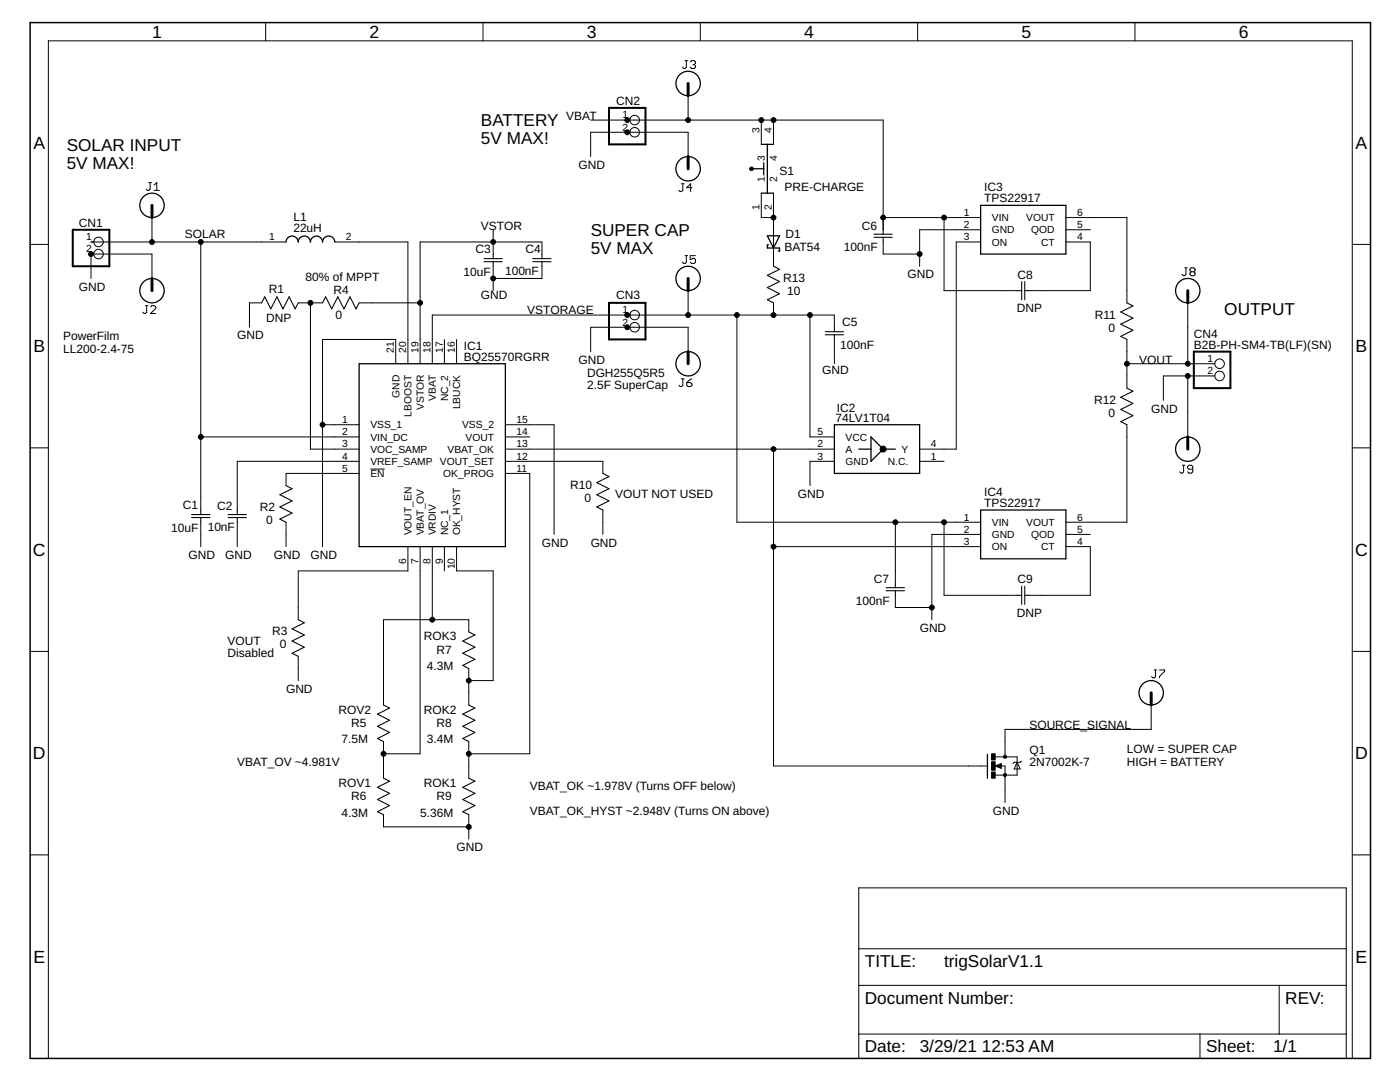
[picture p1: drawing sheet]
<svg xmlns="http://www.w3.org/2000/svg" width="279mm" height="216mm" viewBox="0 0 279 216" stroke-linecap="round" stroke-linejoin="round" font-family="sans-serif">
<g fill="none" stroke="#000" stroke-width=".2">
<path d="M53 4.5v3.6M96.4 4.5v3.6M136.7 12.1h.5M137 12.1v1.3l-.3 .3h-.2l-.3-.3M137.3 19.1v4.9M137.8 12.4l.2-.3h.5l.3 .3v.2l-.3 .3M138.3 12.9h.2M138.5 12.9l.3 .2v.3l-.3 .3h-.5l-.2-.3M139.8 4.5v3.6M183.1 4.5v3.6M226.5 4.5v3.6M29.7 36.4h.5"/>
<path d="M30 36.4v1.3l-.3 .3h-.3l-.2-.3M30.8 38h1M30.8 36.9l.5-.5v1.6M117.9 24h58.4v21.8M117.9 31.2v-4.8h19.4v4.8M136 36.7h.5M136.3 36.7v1.3l-.3 .2h-.3l-.2-.2M138.1 37.4h-1l.7-.7v1.5M151.9 38.5v4.9h2.5M151.9 24v4.8M154.4 24v4.8M154.4 38.5v14.6"/>
<path d="M6 48.8h3.7M18.2 48.3h38.9M18.2 55.6v-4.9h12.1v4.9M30.3 43.4v4.9M40.1 48.3v53.5M66.8 48.3h14.6v24.3M98.4 45.8v4.9M98.4 53.1v4.9M108.2 50.7v-2.4h-24.4v24.3M108.2 53.1v2.5h-9.8M136.7 51h.5M137 51v1.3l-.3 .3h-.2l-.3-.3"/>
<path d="M137.3 58v4.9M138.8 51h-1v.8l.5-.3h.2l.3 .3v.5l-.3 .3h-.5l-.2-.3M176.3 48.3v2.4h7.2M176.3 43.4h19.4M188.4 43.4v14.6h14.6M195.7 48.3h-4.9v41.3h-7.3M195.7 45.8h-12.2v7.3M212.7 48.3h4.9v9.7h-12.2M212.7 43.4h12.2v17M212.7 45.8h4.9M236.4 53.4h.5M236.7 53.4v1.3l-.3 .3h-.2l-.3-.3"/>
<path d="M237.7 54.2l-.2 .3v.2l.2 .3h.6l.2-.3v-.2l-.2-.3M237.7 54.2l-.2-.2v-.3l.2-.3h.6l.2 .3v.3l-.2 .2M237.7 54.2h.6M269.9 48.8h3.6M29 61h.5M29.3 61v1.3l-.3 .2h-.3l-.2-.2M30.1 61.3l.2-.3h.5l.3 .3v.2l-1 1h1M52.2 60.4h-2.4v4.9M59.5 60.4h4.9M62 60.4v29.2h9.7M71.7 60.4h12.1M79 72.6v-4.9h-14.6v41.4"/>
<path d="M88.7 67.7v4.9M91.1 67.7v4.9M117.9 70.2v-4.9h19.4v4.9M136 75.6h.5M136.3 75.6v1.3l-.3 .2h-.3l-.2-.2M137.1 76.3h.7l.3 .3v.3l-.3 .2h-.5l-.2-.2zM138.1 75.6l-1 .7M147.1 62.9v41.3h48.6M154.4 60.4v2.5M161.6 62.9v24.3h4.9M166.5 65.3v-2.4h-80.2v9.7M166.5 67.7v4.9"/>
<path d="M224.9 72.6h17.5M224.9 67.7v9.7M237 60.4v12.2M237 75v12.2M242.4 75h-10.2v4.9M6 89.4h3.7M40.1 87.2h31.6M64.4 84.8h7.3M71.7 92.1h-24.4v9.7M71.7 94.5h-14.6v2.4M73.9 93.6h2.9M100.9 84.8h9.7v21.8"/>
<path d="M100.9 87.2h4.8M100.9 89.6h65.6M100.9 92.1h19.4v2.4M100.9 94.5h4.8v55.9h-12.1M154.4 89.6v63.2h42.5M166.5 92.1h-4.9v4.8M183.5 92.1h4.9M224.9 84.8v19.4h-12.2M236 92.8h.5M236.2 92.8v1.3l-.2 .3h-.3l-.3-.3M238 93.6h-.7l-.3-.2v-.3l.3-.3h.5l.2 .3v1l-.2 .3h-.5l-.3-.3M269.9 89.4h3.6"/>
<path d="M40.1 104.2v4.9M47.3 104.2v4.9M57.1 104.2v4.9M81.4 109.1v4.8h-21.9v9.8M83.8 109.1v41.3h-7.3M86.3 109.1v14.6M88.7 109.1v4.8M91.1 109.1v4.8h7.3v21.9h-4.8M120.3 101.8v4.8M154.4 109.1h41.3M178.7 104.2v12.2M178.7 118.8v2.4h7.3"/>
<path d="M188.4 104.2v14.6h14.6M195.7 106.6h-9.7v17.1M212.7 106.6h4.9M212.7 109.1h4.9v9.7h-12.2M6 130h3.7M59.5 131v4.8M93.6 126.1v-2.4h-17.1v17M93.6 133.4v7.3M230.3 133.7h.6M230.6 133.7v1.3l-.3 .3h-.2l-.3-.3M231.4 133.7h1v.3l-1 1v.3M269.9 130h3.6"/>
<path d="M76.5 148v7.3M93.6 148v7.3M198.6 152.8l1.2-.4v.9zM198.6 151h4.4v3.7h-4.4M199.7 152.8h.9v7.3M203 152.1l.6 1.3h-1.2zM203.9 151.9l-.3 .2h-1.2l-.3 .3M229.7 140.7v4.8h-29.1v5.5M6 170.6h3.7M76.5 162.6v2.4h17.1M93.6 162.6v4.8M171.4 177.2h97.3v34h-97.3z"/>
<path d="M269.9 170.6h3.6M171.4 196.6h97.3M171.4 189.3h97.3M255.3 196.6v9.7M9.7 211.2v-203.1h260.2v203.1M171.4 206.3h97.3M239.5 206.3v4.9"/>
<circle cx="126.7" cy="26.4" r=".95"/>
<circle cx="126.7" cy="24" r=".95"/>
<circle cx="19.7" cy="48.3" r=".95"/>
<circle cx="19.7" cy="50.7" r=".95"/>
<circle cx="126.7" cy="62.9" r=".95"/>
<circle cx="126.7" cy="65.3" r=".95"/>
<circle cx="243.4" cy="75" r=".95"/>
<circle cx="243.4" cy="72.6" r=".95"/>
</g>
<path d="M6 4.5h267.5v206.7h-267.5zM199.7 152.6l-.8 .2 .8 .3v-.3h-.2" fill="none" stroke="#000" stroke-width=".3"/>
<path d="M121.5 21.5h7.3v7.3h-7.3zM14.5 45.8h7.3v7.3h-7.3zM121.5 60.4h7.3v7.3h-7.3zM238.3 70.2h7.3v7.2h-7.3z" fill="none" stroke="#000" stroke-width=".4"/>
<g fill="none" stroke="#000" stroke-width=".25">
<path d="M150.2 33.7h2.2M151.9 28.8h2.5M151.9 38.5h2.5M152.4 32.5v2.4M153.1 28.8v9.7M57.1 48.3a1.22 1.22 0 0 1 1.2-1.2 1.22 1.22 0 0 1 1.2 1.2 1.22 1.22 0 0 1 1.2-1.2 1.22 1.22 0 0 1 1.3 1.2 1.21 1.21 0 0 1 1.2-1.2 1.21 1.21 0 0 1 1.2 1.2 1.22 1.22 0 0 1 1.2-1.2 1.22 1.22 0 0 1 1.2 1.2M153.1 47.1h2.5l-1.2 2.4zM153.4 48.9h-.3v.6h2.5v.6h-.3M195.7 41h17v9.7h-17zM71.7 72.6h29.2v36.5h-29.2zM166.5 84.8h17v9.7h-17zM171.4 89.6h2.4"/>
<path d="M173.8 87.2l2.5 2.4-2.5 2.5zM176.3 89.6h2.4M195.7 101.8h17v9.7h-17zM197.1 150.5v4.8"/>
<circle cx="137.3" cy="16.7" r="2.43"/>
<circle cx="137.3" cy="33.7" r="2.43"/>
<circle cx="30.3" cy="41" r="2.43"/>
<circle cx="30.3" cy="58" r="2.43"/>
<circle cx="137.3" cy="55.6" r="2.43"/>
<circle cx="237" cy="58" r="2.43"/>
<circle cx="137.3" cy="72.6" r="2.43"/>
<circle cx="237" cy="89.6" r="2.43"/>
<circle cx="229.7" cy="138.2" r="2.43"/>
</g>
<g fill="none" stroke="#000" stroke-width=".21">
<path d="M96.6 51.6h3.6M96.6 52.2h3.6M98.4 50.7v.9M98.4 52.2v.9M106.3 51.6h3.7M106.3 52.2h3.7M108.2 50.7v.9M108.2 52.2v.9M154.4 53.1l1.2 .6-2.5 1.2 2.5 1.3-2.5 1.2 2.5 1.2-2.5 1.2 1.3 .6M174.4 46.7h3.7M174.4 47.3h3.7M176.3 45.8v.9"/>
<path d="M176.3 47.3v1M203 58h.9M203.9 56.2v3.6M204.5 56.2v3.6M204.5 58h.9M52.2 60.4l.6-1.2 1.2 2.4 1.3-2.4 1.2 2.4 1.2-2.4 1.2 2.4 .6-1.2M64.4 60.4l.6-1.2 1.2 2.4 1.2-2.4 1.2 2.4 1.2-2.4 1.3 2.4 .6-1.2M164.7 66.2h3.6M164.7 66.8h3.6M166.5 65.3v.9M166.5 66.8v.9M224.9 60.4l1.2 .6-2.4 1.3 2.4 1.2-2.4 1.2 2.4 1.2-2.4 1.2 1.2 .6"/>
<path d="M224.9 77.4l1.2 .7-2.4 1.2 2.4 1.2-2.4 1.2 2.4 1.2-2.4 1.2 1.2 .7M57.1 96.9l1.2 .6-2.4 1.2 2.4 1.2-2.4 1.3 2.4 1.2-2.4 1.2 1.2 .6M120.3 94.5l1.2 .6-2.4 1.2 2.4 1.2-2.4 1.2 2.4 1.2-2.4 1.3 1.2 .6M38.2 102.7h3.7M38.2 103.3h3.7M40.1 101.8v.9M40.1 103.3v.9M45.5 102.7h3.7M45.5 103.3h3.7M47.3 101.8v.9M47.3 103.3v.9M176.8 117.3h3.7"/>
<path d="M176.8 117.9h3.7M178.7 116.4v.9M178.7 117.9v.9M203 118.8h.9M203.9 117v3.6M204.5 117v3.6M204.5 118.8h.9M59.5 123.7l1.2 .6-2.4 1.2 2.4 1.2-2.4 1.2 2.4 1.2-2.4 1.2 1.2 .7M93.6 126.1l1.2 .6-2.4 1.2 2.4 1.2-2.4 1.2 2.4 1.3-2.4 1.2 1.2 .6M76.5 155.3l1.2 .6-2.4 1.2 2.4 1.2-2.4 1.2 2.4 1.2-2.4 1.3 1.2 .6M76.5 140.7l1.2 .6-2.4 1.2 2.4 1.2-2.4 1.2 2.4 1.3-2.4 1.2 1.2 .6M93.6 155.3l1.2 .6-2.4 1.2 2.4 1.2-2.4 1.2 2.4 1.2-2.4 1.3 1.2 .6"/>
<path d="M93.6 140.7l1.2 .6-2.4 1.2 2.4 1.2-2.4 1.2 2.4 1.3-2.4 1.2 1.2 .6"/>
</g>
<g fill="#000" stroke="#000" stroke-width=".2">
<path d="M149.7 33.5l.3-.2a.37 .37 0 0 1 .3 .6 .37 .37 0 0 1-.6 0l-.1-.2h.5l-.1 .1-.4-.1z" fill-rule="evenodd"/>
<path d="M200.3 154.4h.5l.1 .3-.1 .2-.2 .1-.3-.1z" fill-rule="evenodd"/>
<path d="M200.3 150.8h.5l.1 .2-.1 .2h-.5z" fill-rule="evenodd"/>
<circle cx="125.2" cy="26.4" r=".49"/>
<circle cx="125.2" cy="24" r=".49"/>
<circle cx="137.3" cy="24" r=".49"/>
<circle cx="151.9" cy="24" r=".49"/>
<circle cx="154.4" cy="24" r=".49"/>
<circle cx="18.2" cy="50.7" r=".49"/>
<circle cx="30.3" cy="48.3" r=".49"/>
<circle cx="40.1" cy="48.3" r=".49"/>
<circle cx="98.4" cy="48.3" r=".49"/>
<circle cx="98.4" cy="55.6" r=".49"/>
<circle cx="154.4" cy="43.4" r=".49"/>
<circle cx="176.3" cy="43.4" r=".49"/>
<circle cx="183.5" cy="50.7" r=".49"/>
<circle cx="188.4" cy="43.4" r=".49"/>
<circle cx="62" cy="60.4" r=".49"/>
<circle cx="83.8" cy="60.4" r=".49"/>
<circle cx="125.2" cy="65.3" r=".49"/>
<circle cx="125.2" cy="62.9" r=".49"/>
<circle cx="137.3" cy="62.9" r=".49"/>
<circle cx="147.1" cy="62.9" r=".49"/>
<circle cx="154.4" cy="62.9" r=".49"/>
<circle cx="161.6" cy="62.9" r=".49"/>
<circle cx="224.9" cy="72.6" r=".49"/>
<circle cx="237" cy="75" r=".49"/>
<circle cx="237" cy="72.6" r=".49"/>
<circle cx="40.1" cy="87.2" r=".49"/>
<circle cx="64.4" cy="84.8" r=".49"/>
<circle cx="154.4" cy="89.6" r=".49"/>
<circle cx="176.2" cy="89.6" r=".6"/>
<circle cx="154.4" cy="109.1" r=".49"/>
<circle cx="178.7" cy="104.2" r=".49"/>
<circle cx="188.4" cy="104.2" r=".49"/>
<circle cx="86.3" cy="123.7" r=".49"/>
<circle cx="93.6" cy="135.8" r=".49"/>
<circle cx="186" cy="121.2" r=".49"/>
<circle cx="76.5" cy="150.4" r=".49"/>
<circle cx="93.6" cy="150.4" r=".49"/>
<circle cx="93.6" cy="165" r=".49"/>
</g>
<path d="M197.9 154.1h.7v1.2h-.7zM197.9 150.4h.7v1.2h-.7zM197.9 152h.7v1.7h-.7z" fill="#000" stroke="#000" stroke-width=".2"/>
<path d="M137.3 16.7v2.4M137.3 31.2v2.5M30.3 41v2.4M30.3 55.6v2.4M137.3 55.6v2.4M237 58v2.4M137.3 70.2v2.4M237 87.2v2.4M229.7 138.2v2.5" fill="none" stroke="#000" stroke-width=".59"/>
<g font-size="3.5">
<text x="30.4" y="7.6">1</text>
<text x="73.7" y="7.6">2</text>
<text x="117.1" y="7.6">3</text>
<text x="160.5" y="7.6">4</text>
<text x="203.8" y="7.6">5</text>
<text x="247.2" y="7.6">6</text>
<text x="6.7" y="29.7">A</text>
<text x="270.5" y="29.7">A</text>
<text x="6.7" y="70.3">B</text>
<text x="270.5" y="70.3">B</text>
<text x="6.6" y="110.9">C</text>
<text x="270.4" y="110.9">C</text>
<text x="6.6" y="151.5">D</text>
<text x="270.4" y="151.5">D</text>
<text x="6.7" y="192.1">E</text>
<text x="270.5" y="192.1">E</text>
</g>
<g font-size="3.4">
<text x="96" y="25.2">BATTERY</text>
<text x="96" y="28.8">5V MAX!</text>
<text x="13.3" y="30">SOLAR INPUT</text>
<text x="13.3" y="33.7">5V MAX!</text>
<text x="117.9" y="47.1">SUPER CAP</text>
<text x="117.9" y="50.7">5V MAX</text>
<text x="244.3" y="62.9">OUTPUT</text>
<text x="172.6" y="193">TITLE:</text>
<text x="188.4" y="193">trigSolarV1.1</text>
<text x="172.6" y="200.3">Document Number:</text>
<text x="256.5" y="200.3">REV:</text>
<text x="172.6" y="210">Date:</text>
<text x="183.5" y="210">3/29/21</text>
<text x="195.9" y="210">12:53 AM</text>
<text x="240.7" y="210">Sheet:</text>
<text x="254.1" y="210">1/1</text>
</g>
<g font-size="2.4">
<text x="113" y="24">VBAT</text>
<text x="123" y="20.9">CN2</text>
<text x="115.4" y="33.7">GND</text>
<text x="155.6" y="35">S1</text>
<text x="156.5" y="38.1">PRE-CHARGE</text>
<text x="196.4" y="40.4">TPS22917</text>
<text x="196.4" y="38.2">IC3</text>
<text x="15.7" y="45.2">CN1</text>
<text x="36.9" y="47.5">SOLAR</text>
<text x="58.5" y="46.2">22uH</text>
<text x="58.5" y="44">L1</text>
<text x="96" y="45.8">VSTOR</text>
<text x="156.8" y="47.4">D1</text>
<text x="172" y="45.9">C6</text>
<text x="94.9" y="50.5">C3</text>
<text x="104.8" y="50.5">C4</text>
<text x="156.5" y="50.1">BAT54</text>
<text x="168.4" y="50.2">100nF</text>
<text x="15.7" y="58">GND</text>
<text x="53.7" y="58.5">R1</text>
<text x="61" y="56.1">80% of MPPT</text>
<text x="66.5" y="58.8">R4</text>
<text x="92.5" y="55">10uF</text>
<text x="96" y="59.7">GND</text>
<text x="100.8" y="54.8">100nF</text>
<text x="123" y="59.6">CN3</text>
<text x="156.3" y="56.3">R13</text>
<text x="157.1" y="58.9">10</text>
<text x="181.1" y="55.6">GND</text>
<text x="203.1" y="55.6">C8</text>
<text x="53.1" y="64.2">DNP</text>
<text x="67" y="63.7">0</text>
<text x="105.2" y="62.6">VSTORAGE</text>
<text x="168.1" y="65.1">C5</text>
<text x="202.9" y="62.3">DNP</text>
<text x="218.5" y="63.6">R11</text>
<text x="12.6" y="67.8">PowerFilm</text>
<text x="12.6" y="70.4">LL200-2.4-75</text>
<text x="47.4" y="67.7">GND</text>
<text x="92.6" y="72">BQ25570RGRR</text>
<text x="92.6" y="69.8">IC1</text>
<text x="167.7" y="69.6">100nF</text>
<text x="221.2" y="66.2">0</text>
<text x="238.3" y="69.7">B2B-PH-SM4-TB(LF)(SN)</text>
<text x="238.3" y="67.4">CN4</text>
<text x="115.4" y="72.6">GND</text>
<text x="117.2" y="75.1">DGH255Q5R5</text>
<text x="117.2" y="77.7">2.5F SuperCap</text>
<text x="164.1" y="74.5">GND</text>
<text x="227.3" y="72.6">VOUT</text>
<text x="167" y="82.2">IC2</text>
<text x="218.3" y="80.6">R12</text>
<text x="221.2" y="83.2">0</text>
<text x="229.8" y="82.3">GND</text>
<text x="166.8" y="84.1">74LV1T04</text>
<text x="36.5" y="101.6">C1</text>
<text x="43.3" y="101.8">C2</text>
<text x="51.9" y="102">R2</text>
<text x="113.8" y="97.6">R10</text>
<text x="116.6" y="100.2">0</text>
<text x="122.7" y="99.3">VOUT NOT USED</text>
<text x="159.2" y="99.3">GND</text>
<text x="196.4" y="101.2">TPS22917</text>
<text x="196.4" y="99">IC4</text>
<text x="34.1" y="106.1">10uF</text>
<text x="41.4" y="105.9">10nF</text>
<text x="53.1" y="104.6">0</text>
<text x="37.6" y="111.5">GND</text>
<text x="44.9" y="111.5">GND</text>
<text x="54.7" y="111.5">GND</text>
<text x="61.9" y="111.5">GND</text>
<text x="108.2" y="109.1">GND</text>
<text x="117.9" y="109.1">GND</text>
<text x="174.4" y="116.4">C7</text>
<text x="203.1" y="116.4">C9</text>
<text x="170.8" y="120.7">100nF</text>
<text x="202.9" y="123.1">DNP</text>
<text x="45.4" y="128.6">VOUT</text>
<text x="45.4" y="131.2">Disabled</text>
<text x="54.3" y="126.8">R3</text>
<text x="55.8" y="129.4">0</text>
<text x="84.6" y="127.8">ROK3</text>
<text x="87.1" y="130.4">R7</text>
<text x="183.5" y="126.1">GND</text>
<text x="85.2" y="133.8">4.3M</text>
<text x="57.1" y="138.2">GND</text>
<text x="67.6" y="142.4">ROV2</text>
<text x="84.6" y="142.4">ROK2</text>
<text x="68.1" y="148.4">7.5M</text>
<text x="70.1" y="145">R5</text>
<text x="85.2" y="148.4">3.4M</text>
<text x="87.1" y="145">R8</text>
<text x="205.4" y="145.5">SOURCE_SIGNAL</text>
<text x="47.4" y="152.8">VBAT_OV ~4.981V</text>
<text x="205.4" y="152.8">2N7002K-7</text>
<text x="205.4" y="150.4">Q1</text>
<text x="224.9" y="150.3">LOW = SUPER CAP</text>
<text x="224.9" y="152.8">HIGH = BATTERY</text>
<text x="67.6" y="157">ROV1</text>
<text x="70.1" y="159.6">R6</text>
<text x="84.6" y="157">ROK1</text>
<text x="87.1" y="159.6">R9</text>
<text x="105.7" y="157.7">VBAT_OK ~1.978V (Turns OFF below)</text>
<text x="68.1" y="162.9">4.3M</text>
<text x="83.8" y="162.9">5.36M</text>
<text x="105.7" y="162.6">VBAT_OK_HYST ~2.948V (Turns ON above)</text>
<text x="198.1" y="162.6">GND</text>
<text x="91.1" y="169.9">GND</text>
</g>
<g font-size="2.1">
<text x="124.2" y="23.6">1</text>
<text x="124.2" y="26">2</text>
<text x="151.6" y="26.6" transform="rotate(-90 151.6 26.6)">3</text>
<text x="154" y="26.6" transform="rotate(-90 154 26.6)">4</text>
<text x="152.7" y="32.2" transform="rotate(-90 152.7 32.2)">3</text>
<text x="155.1" y="32.2" transform="rotate(-90 155.1 32.2)">4</text>
<text x="151.6" y="41.9" transform="rotate(-90 151.6 41.9)">1</text>
<text x="152.7" y="36.3" transform="rotate(-90 152.7 36.3)">1</text>
<text x="154" y="41.9" transform="rotate(-90 154 41.9)">2</text>
<text x="155.1" y="36.3" transform="rotate(-90 155.1 36.3)">2</text>
<text x="17.2" y="47.9">1</text>
<text x="53.7" y="47.9">1</text>
<text x="69" y="47.9">2</text>
<text x="192.3" y="43.1">1</text>
<text x="192.3" y="45.5">2</text>
<text x="192.3" y="47.9">3</text>
<text x="197.9" y="44.1">VIN</text>
<text x="197.9" y="46.6">GND</text>
<text x="204.8" y="44.1">VOUT</text>
<text x="205.8" y="46.6">QOD</text>
<text x="215" y="43.1">6</text>
<text x="215" y="45.5">5</text>
<text x="215" y="47.9">4</text>
<text x="17.2" y="50.4">2</text>
<text x="197.9" y="49">ON</text>
<text x="207.8" y="49">CT</text>
<text x="124.2" y="62.5">1</text>
<text x="124.2" y="65">2</text>
<text x="78.6" y="70.4" transform="rotate(-90 78.6 70.4)">21</text>
<text x="81.1" y="70.4" transform="rotate(-90 81.1 70.4)">20</text>
<text x="83.5" y="70.4" transform="rotate(-90 83.5 70.4)">19</text>
<text x="85.9" y="70.4" transform="rotate(-90 85.9 70.4)">18</text>
<text x="88.4" y="70.4" transform="rotate(-90 88.4 70.4)">17</text>
<text x="90.8" y="70.4" transform="rotate(-90 90.8 70.4)">16</text>
<text x="241" y="72.2">1</text>
<text x="241" y="74.7">2</text>
<text x="79.7" y="79.4" transform="rotate(-90 79.7 79.4)">GND</text>
<text x="82.1" y="83.1" transform="rotate(-90 82.1 83.1)">LBOOST</text>
<text x="84.6" y="81.9" transform="rotate(-90 84.6 81.9)">VSTOR</text>
<text x="87" y="80" transform="rotate(-90 87 80)">VBAT</text>
<text x="89.4" y="80.1" transform="rotate(-90 89.4 80.1)">NC_2</text>
<text x="91.9" y="81.7" transform="rotate(-90 91.9 81.7)">LBUCK</text>
<text x="68.3" y="84.4">1</text>
<text x="68.3" y="86.8">2</text>
<text x="68.3" y="89.3">3</text>
<text x="73.9" y="85.5">VSS_1</text>
<text x="73.9" y="87.9">VIN_DC</text>
<text x="92.2" y="85.5">VSS_2</text>
<text x="92.9" y="87.9">VOUT</text>
<text x="103.1" y="84.4">15</text>
<text x="103.1" y="86.8">14</text>
<text x="103.1" y="89.3">13</text>
<text x="163.1" y="89.3">2</text>
<text x="163.1" y="86.8">5</text>
<text x="168.8" y="87.9">VCC</text>
<text x="185.8" y="89.3">4</text>
<text x="68.3" y="91.7">4</text>
<text x="68.3" y="94.1">5</text>
<text x="73.9" y="90.3">VOC_SAMP</text>
<text x="73.9" y="92.8">VREF_SAMP</text>
<text x="73.9" y="95.2">EN</text>
<text x="87.8" y="92.8">VOUT_SET</text>
<text x="88.5" y="95.2">OK_PROG</text>
<text x="89.3" y="90.3">VBAT_OK</text>
<text x="103.1" y="91.7">12</text>
<text x="103.1" y="94.1">11</text>
<text x="163.1" y="91.7">3</text>
<text x="168.8" y="90.3">A</text>
<text x="168.8" y="92.8">GND</text>
<text x="177.2" y="92.8">N.C.</text>
<text x="179.9" y="90.3">Y</text>
<text x="185.8" y="91.7">1</text>
<text x="82.1" y="106.8" transform="rotate(-90 82.1 106.8)">VOUT_EN</text>
<text x="84.6" y="106.8" transform="rotate(-90 84.6 106.8)">VBAT_OV</text>
<text x="87" y="106.8" transform="rotate(-90 87 106.8)">VRDIV</text>
<text x="89.4" y="106.8" transform="rotate(-90 89.4 106.8)">NC_1</text>
<text x="91.9" y="106.8" transform="rotate(-90 91.9 106.8)">OK_HYST</text>
<text x="192.3" y="103.9">1</text>
<text x="192.3" y="106.3">2</text>
<text x="197.9" y="104.9">VIN</text>
<text x="197.9" y="107.4">GND</text>
<text x="204.8" y="104.9">VOUT</text>
<text x="205.8" y="107.4">QOD</text>
<text x="215" y="103.9">6</text>
<text x="215" y="106.3">5</text>
<text x="81.1" y="112.4" transform="rotate(-90 81.1 112.4)">6</text>
<text x="83.5" y="112.4" transform="rotate(-90 83.5 112.4)">7</text>
<text x="85.9" y="112.4" transform="rotate(-90 85.9 112.4)">8</text>
<text x="88.4" y="112.4" transform="rotate(-90 88.4 112.4)">9</text>
<text x="90.8" y="113.6" transform="rotate(-90 90.8 113.6)">10</text>
<text x="192.3" y="108.7">3</text>
<text x="197.9" y="109.8">ON</text>
<text x="207.8" y="109.8">CT</text>
<text x="215" y="108.7">4</text>
</g>
</svg>
